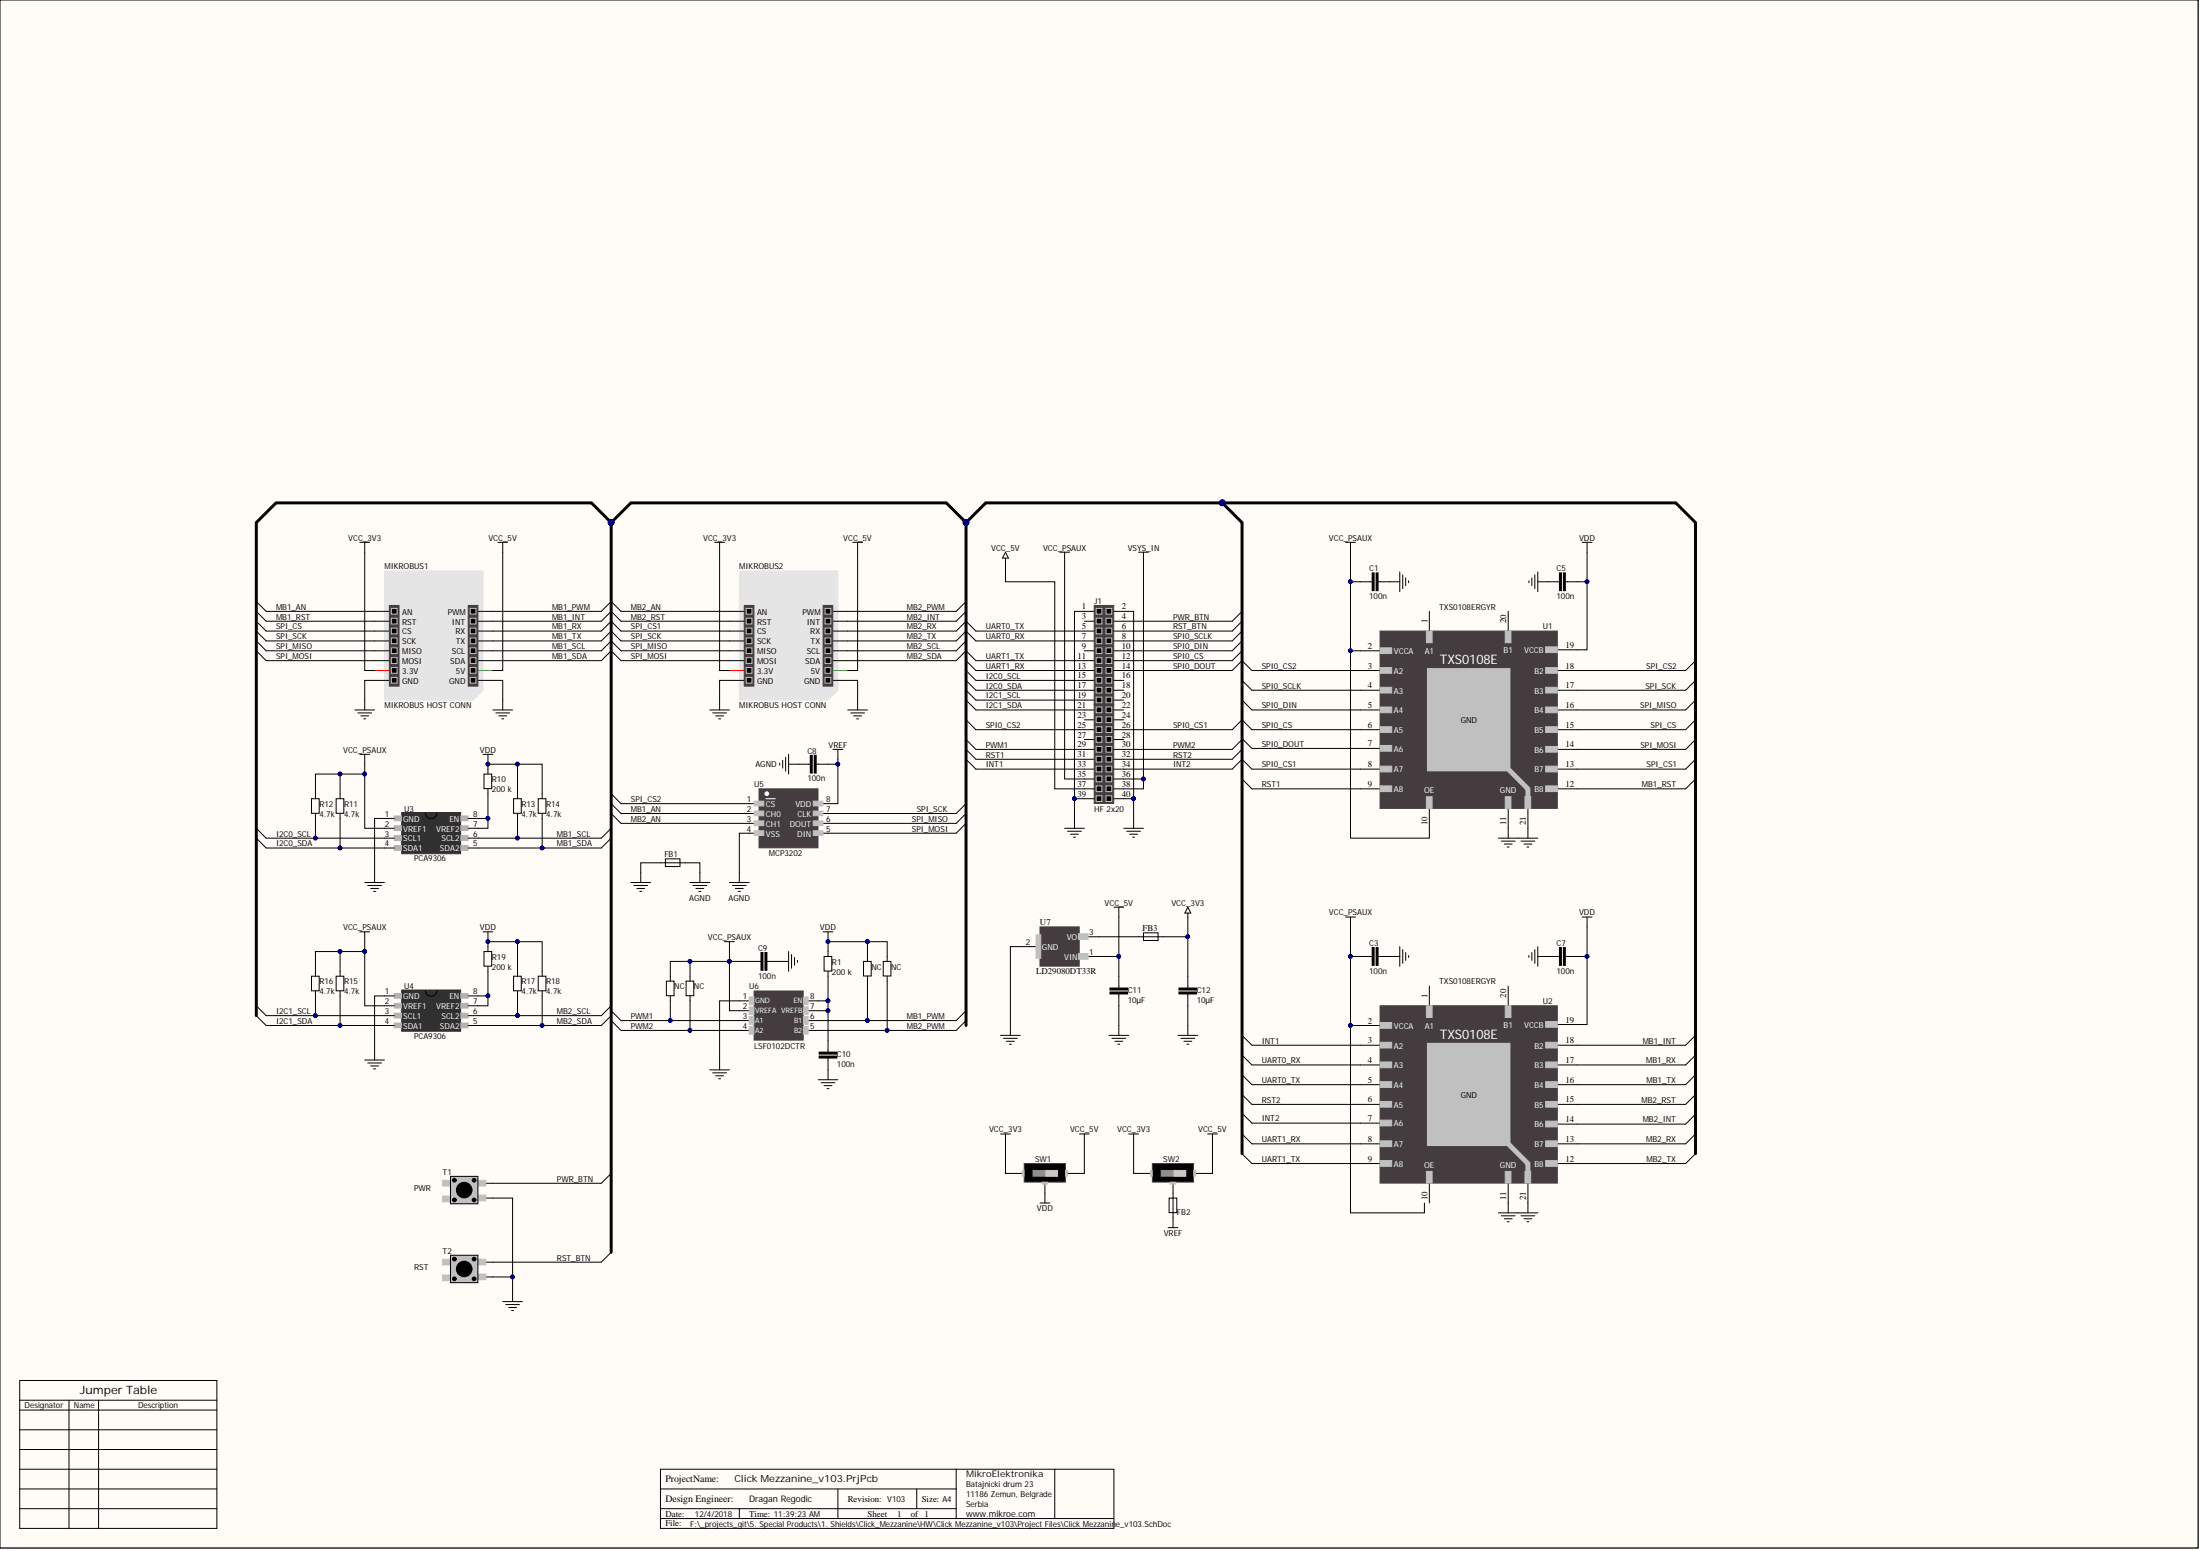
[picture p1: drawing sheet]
<svg xmlns="http://www.w3.org/2000/svg" width="566mm" height="399mm" viewBox="0 0 566 399" stroke-linecap="round" stroke-linejoin="round" font-family="sans-serif">
<path d="M0 0h565.4v398.2h-565.4z" fill="#fffcf8" stroke="#000" stroke-width=".26"/>
<g fill="none" stroke="#000" stroke-width=".26">
<path d="M5.1 355.1h50.7v38.1h-50.7zM5.1 362.7h50.7M5.1 367.8h50.7M5.1 372.9h50.7M5.1 378h50.7M5.1 360.2h50.7M17.8 360.2v33M25.4 360.2v33M246 378v12.6M271.3 378h-101.4v15.2h116.7v-15.2h-15.3v12.6M5.1 383h50.7M5.1 388.1h50.7"/>
<path d="M169.9 383h76.1M169.9 390.6h116.7M169.9 388.1h76.1M190.2 388.1v2.5M215.5 383v7.6M235.8 383v5.1"/>
</g>
<path d="M98.9 146.9h25.4v30.7l-2.6 2.5h-22.8z" fill-rule="evenodd" fill="#e5e5e5"/>
<path d="M98.9 146.9h25.4v30.7l-2.6 2.5h-22.8z" fill="none" stroke="#e5e5e5" stroke-width=".26"/>
<g fill="none" stroke="#000" stroke-width=".26">
<path d="M96.4 157.3h3.8M96.4 159.8h3.8M123 157.3h3.8M123 159.8h3.8M96.4 162.3h3.8M96.4 164.9h3.8M96.4 167.4h3.8M96.4 170h3.8M96.4 175h3.8M123 162.3h3.8M123 164.9h3.8M123 167.4h3.8"/>
<path d="M123 170h3.8M123 175h3.8"/>
</g>
<path d="M96.4 172.5h3.8" fill="none" stroke="#f00" stroke-width=".26"/>
<path d="M123 172.5h3.8" fill="none" stroke="#00bf00" stroke-width=".26"/>
<g fill="#443c3e" stroke="#443c3e" stroke-width=".26">
<path d="M100.2 155.7h2.5v20.8h-2.5z"/>
<path d="M120.5 155.7h2.4v20.8h-2.4z"/>
</g>
<g fill="#000" stroke="#c0c0c0" stroke-width=".26">
<path d="M100.7 156.5h1.4v1.5h-1.4zM100.7 159h1.4v1.5h-1.4zM121 156.5h1.4v1.5h-1.4zM121 159h1.4v1.5h-1.4zM100.7 161.6h1.4v1.5h-1.4zM100.7 164.1h1.4v1.5h-1.4zM100.7 166.7h1.4v1.4h-1.4zM100.7 169.2h1.4v1.5h-1.4zM100.7 171.7h1.4v1.5h-1.4zM100.7 174.3h1.4v1.4h-1.4zM121 161.6h1.4v1.5h-1.4zM121 164.1h1.4v1.5h-1.4z"/>
<path d="M121 166.7h1.4v1.4h-1.4zM121 169.2h1.4v1.5h-1.4zM121 171.7h1.4v1.5h-1.4zM121 174.3h1.4v1.4h-1.4z"/>
</g>
<path d="M190.2 146.9h25.3v30.7l-2.5 2.5h-22.8z" fill-rule="evenodd" fill="#e5e5e5"/>
<path d="M190.2 146.9h25.3v30.7l-2.5 2.5h-22.8z" fill="none" stroke="#e5e5e5" stroke-width=".26"/>
<g fill="none" stroke="#000" stroke-width=".26">
<path d="M92.6 139.5h2.5M93.8 139.5v33h2.6M128.1 139.5h2.5M129.3 139.5v33h-2.5M183.8 139.5h2.6M185.1 139.5v33h2.6M219.4 139.5h2.5M220.6 139.5v33h-2.5M65.9 154.7l2.6 2.6h27.9M65.9 157.3l2.6 2.5h27.9M65.9 159.8l2.6 2.5h27.9M126.8 157.3h27.9l2.5-2.6 2.6 2.6h31.7"/>
<path d="M126.8 159.8h27.9l2.5-2.5 2.6 2.5h31.7M248.5 154.7l-2.5 2.6h-31.7M248.5 157.3l-2.5 2.5h-31.7M258.7 143.6v6.1h12.6v53.2h7.6M258.7 142.1l.7 1.5h-1.5zM272.6 142.1h2.5M273.9 142.1v58.3h5M292.9 142.1h2.5M294.2 142.1v2.5M65.9 162.3l2.6 2.6h27.9M65.9 164.9l2.6 2.5h27.9M65.9 167.4l2.6 2.6h27.9"/>
<path d="M96.4 175h-2.6v7.6M126.8 175h2.5v7.6M126.8 162.3h27.9l2.5-2.5 2.6 2.5h31.7M126.8 164.9h27.9l2.5-2.6 2.6 2.6h31.7M126.8 167.4h27.9l2.5-2.5 2.6 2.5h31.7M126.8 170h27.9l2.5-2.6 2.6 2.6h31.7M191.5 175h-6.4v7.6M214.3 175h6.3v7.6M214.3 162.3h31.7l2.5-2.5 2.6 2.5h27.8M214.3 164.9h31.7l2.5-2.6 2.6 2.6h27.8M214.3 170h31.7l2.5-2.6 2.6 2.6h27.8M248.5 164.9l-2.5 2.5h-31.7"/>
<path d="M248.5 172.5l2.6 2.5h27.8M248.5 170l2.6 2.5h27.8M248.5 175l2.6 2.6h27.8M248.5 177.6l2.6 2.5h27.8M319.5 162.3l-2.5 2.6h-27.9M319.5 164.9l-2.5 2.5h-27.9M319.5 167.4l-2.5 2.6h-27.9M319.5 170l-2.5 2.5h-27.9M91.3 182.6h5.1M92.1 183.4h3.5M92.8 184.2h2M93.6 184.9h.5"/>
<path d="M126.8 182.6h5.1M127.6 183.4h3.5M128.3 184.2h2M129.1 184.9h.5M182.6 182.6h5.1M183.3 183.4h3.6M184.1 184.2h2M184.9 184.9h.5M200.6 196.3v.5M201.3 195.6v2M202.1 194.8v3.6M202.9 196.6h5.5"/>
<path d="M202.9 194.1v5M208.4 194.3h.6v4.6h-.6zM209.5 194.3h.5v4.6h-.5zM210 196.6h5.5M214.3 192.8h2.5M215.5 192.8v13.9h-5M218.1 182.6h5.1M218.8 183.4h3.6M219.6 184.2h2M220.4 184.9h.5M248.5 180.1l2.6 2.5h27.8M248.5 190.2l2.6 2.6h27.8"/>
<path d="M248.5 185.2l2.6 2.5h27.8M248.5 195.3l2.6 2.6h27.8M248.5 192.8l2.6 2.5h27.8M319.5 190.2l-2.5 2.6h-27.9M319.5 185.2l-2.5 2.5h-27.9M319.5 195.3l-2.5 2.6h-27.9M319.5 192.8l-2.5 2.5h-27.9M157.2 204.2l2.6 2.5h35.5M157.2 206.7l2.6 2.6h35.5M157.2 209.3l2.6 2.5h35.5M195.3 214.3h-5.1v12.7M248.5 206.7l-2.5 2.6h-35.5"/>
<path d="M248.5 209.3l-2.5 2.5h-35.5M248.5 211.8l-2.5 2.5h-35.5M273.9 213.1h5M274.6 213.8h3.6M275.4 214.6h2M276.2 215.4h.5M276.4 210.5v2.6M276.4 205.5h2.5M289.1 200.4h5.1M289.1 213.1h5.1M289.1 205.5h2.5M289.8 213.8h3.6"/>
<path d="M290.6 214.6h2M291.4 215.4h.5M291.6 210.5v2.6M162.3 227h5.1M163.1 227.8h3.5M163.8 228.6h2M164.6 229.3h.5M164.8 227v-5h15.2v5M171.2 220.9h3.7v2h-3.7zM177.5 227h5.1M178.3 227.8h3.5M179 228.6h2.1"/>
<path d="M179.8 229.3h.5M187.7 227h5M188.4 227.8h3.6M189.2 228.6h2M189.9 229.3h.5M211.7 239.7h2.6M213 239.7v2.5M286.6 233.4h2.5M287.8 233.4v12.7M294.2 240h3.7v1.9h-3.7zM305.6 234.9v6.1M305.6 233.4l.7 1.5h-1.5z"/>
<path d="M171.4 252.4h2v3.7h-2zM172.4 256.2v6.3M176.5 252.4h2v3.7h-2zM177.5 247.3v5.1M177.5 256.2v8.9M186.4 242.2h2.5M187.7 242.2v17.8h5M192.7 257.5h-7.6v17.7M195.8 245h.5v4.6h-.5zM195.8 247.3h-23.4v5.1M196.8 245h.5v4.6h-.5zM197.3 247.3h5.6"/>
<path d="M202.9 244.8v5.1M203.6 245.5v3.6M204.4 246.3v2M205.2 247.1v.5M207.9 257.5h5.1M212 246.1h2v3.7h-2zM213 249.9v10.1h-5.1M213 246.1v-3.9h15.2v5.1M222.1 247.3h2v3.8h-2zM223.2 242.2v5.1M223.2 251.1v11.4M227.2 247.3h2v3.8h-2z"/>
<path d="M228.2 251.1v14M267.5 243.5h-7.6v22.8M277.7 246.1h10.1v8.1M277.7 241h27.9v13.2M285.5 255.2h4.6v.5h-4.6zM285.5 254.2h4.6v.5h-4.6zM287.8 255.7v10.6M303.3 255.2h4.6v.5h-4.6zM303.3 254.2h4.6v.5h-4.6zM305.6 255.7v10.6M157.2 262.5l2.6 2.6h32.9M157.2 260l2.6 2.5h32.9"/>
<path d="M182.6 275.2h5.1M183.3 276h3.6M184.1 276.7h2M184.9 277.5h.5M210.5 277.8h5M210.7 270.7h4.6v.5h-4.6zM210.7 271.7h4.6v.5h-4.6zM211.2 278.5h3.6M212 279.3h2M213 260v10.7M213 272.2v5.6M248.5 260l-2.5 2.5h-38.1"/>
<path d="M248.5 262.5l-2.5 2.6h-38.1M257.4 266.3h5.1M258.2 267.1h3.5M258.9 267.9h2M259.7 268.6h.5M285.3 266.3h5.1M286 267.1h3.6M286.8 267.9h2M287.6 268.6h.5M303 266.3h5.1M303.8 267.1h3.5M304.6 267.9h2"/>
<path d="M305.3 268.6h.5M212.8 280h.5M257.4 291.7h2.5M258.7 291.7v10.2h5M277.7 291.7h2.5M278.9 291.7v10.2h-5M290.4 291.7h2.5M291.6 291.7v10.2h5.1M310.6 291.7h2.6M311.9 291.7v10.2h-5.1M123 304.4h3.8M123 308.2h3.8"/>
<path d="M267.5 309.5h2.6M268.8 304.4v5.1M300.5 315.8h2.5M300.8 308.2h1.9v3.8h-1.9zM301.8 304.4v11.4"/>
</g>
<path d="M187.7 172.5h3.8" fill="none" stroke="#f00" stroke-width=".26"/>
<path d="M214.3 172.5h3.8" fill="none" stroke="#00bf00" stroke-width=".26"/>
<g fill="#443c3e" stroke="#443c3e" stroke-width=".26">
<path d="M191.5 155.7h2.4v20.8h-2.4z"/>
<path d="M211.7 155.7h2.5v20.8h-2.5z"/>
<path d="M195.3 202.9h15.1v15.2h-15.1z"/>
<path d="M194 254.9h12.6v12.7h-12.6z"/>
<path d="M267.5 238.4h10.1v10.1h-10.1z"/>
</g>
<g fill="#000" stroke="#c0c0c0" stroke-width=".26">
<path d="M192 156.5h1.4v1.5h-1.4zM192 159h1.4v1.5h-1.4zM212.3 156.5h1.4v1.5h-1.4zM212.3 159h1.4v1.5h-1.4zM192 161.6h1.4v1.5h-1.4zM192 164.1h1.4v1.5h-1.4zM192 166.7h1.4v1.4h-1.4zM192 169.2h1.4v1.5h-1.4zM192 171.7h1.4v1.5h-1.4zM192 174.3h1.4v1.4h-1.4zM212.3 161.6h1.4v1.5h-1.4zM212.3 164.1h1.4v1.5h-1.4z"/>
<path d="M212.3 166.7h1.4v1.4h-1.4zM212.3 169.2h1.4v1.5h-1.4zM212.3 171.7h1.4v1.5h-1.4zM212.3 174.3h1.4v1.4h-1.4z"/>
</g>
<path d="M157.2 134.4l5.1-5h81.1l5.1 5v129.4M248.5 134.4l5.1-5h60.8l5.1 5v162.4M65.9 261.3v-126.9l5.1-5h81.2l5 5v187.8" fill="none" stroke="#000" stroke-width=".76"/>
<g fill="#000080" stroke="#000080" stroke-width=".26">
<circle cx="157.2" cy="134.4" r=".74"/>
<circle cx="248.5" cy="134.4" r=".74"/>
<circle cx="294.1" cy="200.4" r=".48"/>
<circle cx="314.4" cy="129.3" r=".74"/>
<circle cx="276.4" cy="205.4" r=".48"/>
<circle cx="291.6" cy="205.4" r=".48"/>
<circle cx="215.5" cy="196.6" r=".48"/>
<circle cx="223.1" cy="262.5" r=".48"/>
<circle cx="228.2" cy="265.1" r=".48"/>
<circle cx="187.6" cy="247.3" r=".48"/>
<circle cx="213" cy="242.2" r=".48"/>
<circle cx="213" cy="257.4" r=".48"/>
<circle cx="213" cy="260" r=".48"/>
<circle cx="172.4" cy="262.5" r=".48"/>
<circle cx="177.5" cy="265.1" r=".48"/>
<circle cx="223.1" cy="242.2" r=".48"/>
<circle cx="177.5" cy="247.3" r=".48"/>
<circle cx="287.8" cy="246" r=".48"/>
<circle cx="305.5" cy="241" r=".48"/>
</g>
<path d="M263.5 299.3h10.6v4.8h-10.6zM296.4 299.3h10.6v4.8h-10.6z" fill="#000" stroke="#443c3e" stroke-width=".26"/>
<g fill="#c0c0c0" stroke="#c0c0c0" stroke-width=".26">
<path d="M263 301.1h.4v1.5h-.4z"/>
<path d="M274.1 301.1h.5v1.5h-.5z"/>
<path d="M268 304.1h1.5v.5h-1.5z"/>
<path d="M194 206.1h2.5v1.2h-2.5z"/>
<path d="M194 208.6h2.5v1.3h-2.5z"/>
<path d="M194 211.2h2.5v1.2h-2.5z"/>
<path d="M194 213.7h2.5v1.2h-2.5z"/>
<path d="M209.2 213.7h2.5v1.2h-2.5z"/>
<path d="M209.2 211.2h2.5v1.2h-2.5z"/>
<path d="M209.2 208.6h2.5v1.3h-2.5z"/>
<path d="M209.2 206.1h2.5v1.2h-2.5z"/>
<path d="M295.9 301.1h.5v1.5h-.5z"/>
<path d="M307.1 301.1h.4v1.5h-.4z"/>
<path d="M301 304.1h1.5v.5h-1.5z"/>
<path d="M192.7 256.5h1.2v1.9h-1.2z"/>
<path d="M192.7 259h1.2v2h-1.2z"/>
<path d="M192.7 261.5h1.2v2h-1.2z"/>
<path d="M192.7 264.1h1.2v1.9h-1.2z"/>
<path d="M206.7 264.1h1.2v1.9h-1.2z"/>
<path d="M206.7 261.5h1.2v2h-1.2z"/>
<path d="M206.7 259h1.2v2h-1.2z"/>
<path d="M206.7 256.5h1.2v1.9h-1.2z"/>
<path d="M277.4 245.3h2.5v1.5h-2.5z"/>
<path d="M266.5 240.5h1.2v6h-1.2z"/>
<path d="M277.4 240.2h2.5v1.5h-2.5z"/>
<path d="M123 303.6h2v1.5h-2z"/>
<path d="M123 307.4h2v1.5h-2z"/>
<path d="M113.9 307.7h1.9v1.5h-1.9z"/>
<path d="M113.9 303.6h1.9v1.5h-1.9z"/>
</g>
<g fill="#918d90" stroke="#918d90" stroke-width=".26">
<path d="M265.8 301.1h6.2v1.5h-6.2z"/>
<path d="M298.7 301.1h6.3v1.5h-6.3z"/>
</g>
<g fill="#cfc9b5" stroke="#cfc9b5" stroke-width=".26">
<path d="M269.1 301.1h2.9v1.5h-2.9z"/>
<path d="M302 301.1h3v1.5h-3z"/>
</g>
<path d="M197 205.5h2.4" fill="none" stroke="#fff" stroke-width=".26"/>
<circle cx="197.3" cy="204.2" r=".48" fill="#fff" stroke="#fff" stroke-width=".26"/>
<g fill="#000">
<path d="M208.4 194.3h.6v4.6h-.6z" fill-rule="evenodd"/>
<path d="M209.5 194.3h.5v4.6h-.5z" fill-rule="evenodd"/>
<path d="M195.8 245h.5v4.6h-.5z" fill-rule="evenodd"/>
<path d="M196.8 245h.5v4.6h-.5z" fill-rule="evenodd"/>
<path d="M285.5 255.2h4.6v.5h-4.6z" fill-rule="evenodd"/>
<path d="M285.5 254.2h4.6v.5h-4.6z" fill-rule="evenodd"/>
<path d="M303.3 255.2h4.6v.5h-4.6z" fill-rule="evenodd"/>
<path d="M303.3 254.2h4.6v.5h-4.6z" fill-rule="evenodd"/>
<path d="M210.7 270.7h4.6v.5h-4.6z" fill-rule="evenodd"/>
<path d="M210.7 271.7h4.6v.5h-4.6z" fill-rule="evenodd"/>
</g>
<path d="M115.9 302.6h7v7.1h-7z" fill="#c0c0c0" stroke="#000" stroke-width=".26"/>
<g fill="#000" stroke="#000" stroke-width=".26">
<circle cx="116.9" cy="303.6" r=".48"/>
<circle cx="116.9" cy="308.7" r=".48"/>
<circle cx="119.4" cy="306.1" r="2"/>
<circle cx="121.9" cy="303.6" r=".48"/>
<circle cx="121.9" cy="308.7" r=".48"/>
</g>
<path d="M123 324.7h3.8M123 328.5h3.8" fill="none" stroke="#000" stroke-width=".26"/>
<g fill="#c0c0c0" stroke="#c0c0c0" stroke-width=".26">
<path d="M123 323.9h2v1.5h-2z"/>
<path d="M123 327.7h2v1.5h-2z"/>
<path d="M113.9 328h1.9v1.5h-1.9z"/>
<path d="M113.9 323.9h1.9v1.5h-1.9z"/>
</g>
<path d="M115.9 322.9h7v7.1h-7z" fill="#c0c0c0" stroke="#000" stroke-width=".26"/>
<g fill="#000" stroke="#000" stroke-width=".26">
<circle cx="116.9" cy="329" r=".48"/>
<circle cx="116.9" cy="323.9" r=".48"/>
<circle cx="119.4" cy="326.4" r="2"/>
<circle cx="121.9" cy="329" r=".48"/>
<circle cx="121.9" cy="323.9" r=".48"/>
</g>
<g fill="none" stroke="#000" stroke-width=".26">
<path d="M278.9 159.8h2.6M281.5 157.3h-5.1v53.2M286.6 157.3h5v53.2M294.2 144.6v58.3h-7.6M319.5 157.3l-2.5 2.5h-30.4M319.5 159.8l-2.5 2.5h-30.4M278.9 162.3h2.6M278.9 164.9h2.6M278.9 167.4h2.6M278.9 170h2.6M278.9 172.5h2.6M278.9 175h2.6"/>
<path d="M278.9 177.6h2.6M286.6 164.9h2.5M286.6 167.4h2.5M286.6 170h2.5M286.6 172.5h2.5M286.6 175h2.5M286.6 177.6h2.5M87.5 199.1v6.4M92.6 194.1h2.5M93.8 194.1v19h7.6M93.8 199.1h-12.7v6.4M124.3 194.1h2.5"/>
<path d="M124.5 199.1h2v3.8h-2zM125.5 199.1v-2.5h14v8.9M125.5 194.1v2.5M133.1 196.6v8.9M278.9 180.1h2.6M278.9 182.6h2.6M278.9 185.2h2.6M278.9 187.7h2.6M278.9 190.2h2.6M278.9 192.8h2.6M278.9 195.3h2.6M278.9 197.9h2.6"/>
<path d="M286.6 180.1h2.5M286.6 182.6h2.5M286.6 185.2h2.5M286.6 187.7h2.5M286.6 190.2h2.5M286.6 192.8h2.5M286.6 195.3h2.5M286.6 197.9h2.5M65.9 213.1l2.6 2.5M65.9 215.6l2.6 2.6M80.1 205.5h2v3.7h-2zM81.1 209.3v6.3"/>
<path d="M86.5 205.5h2v3.7h-2zM87.5 209.3v8.9M98.9 218.2h2.5M98.9 215.6h2.5M101.4 210.5h-5v16.5M112.4 209.1a1.5 1.5 0 0 1-1.5 1.5 1.5 1.5 0 0 1-1.5-1.5M120.5 218.2h2.5M120.5 215.6h2.5M120.5 210.5h5M125.5 202.9v10.2h-5M132.1 205.5h2v3.7h-2zM133.1 209.3v6.3"/>
<path d="M138.5 205.5h1.9v3.7h-1.9zM139.5 209.3v8.9M157.2 213.1l-2.5 2.5M157.2 215.6l-2.5 2.6M278.9 200.4h2.6M278.9 202.9h2.6M278.9 205.5h2.6M286.6 200.4h2.5M286.6 205.5h2.5M92.6 239.7h2.5M93.8 239.7v19h7.6M93.8 227h5.1"/>
<path d="M94.6 227.8h3.5M95.3 228.6h2.1M96.1 229.3h.5M124.3 239.7h2.5M125.5 239.7v2.5M65.9 258.7l2.6 2.6M80.1 251.1h2v3.8h-2zM81.1 254.9v6.4M86.5 251.1h2v3.8h-2zM87.5 244.8v6.3M87.5 254.9v8.9M93.8 244.8h-12.7v6.3"/>
<path d="M101.4 256.2h-5v16.5M112.4 254.8a1.5 1.5 0 0 1-1.5 1.5 1.5 1.5 0 0 1-1.5-1.5M120.5 256.2h5M124.5 244.8h2v3.7h-2zM125.5 248.6v10.1h-5M125.5 244.8v-2.6h14v8.9M132.1 251.1h2v3.8h-2zM133.1 242.2v8.9M133.1 254.9v6.4M138.5 251.1h1.9v3.8h-1.9zM139.5 254.9v8.9M157.2 258.7l-2.5 2.6"/>
<path d="M65.9 261.3l2.6 2.5M93.8 272.7h5.1M94.6 273.4h3.5M95.3 274.2h2.1M96.1 275h.5M98.9 263.8h2.5M98.9 261.3h2.5M120.5 263.8h2.5M120.5 261.3h2.5M157.2 261.3l-2.5 2.5M126.8 308.2h5.1v26.6M157.2 301.9l-2.5 2.5h-27.9"/>
<path d="M126.8 328.5h5.1M129.3 334.8h5.1M130.1 335.6h3.5M130.9 336.4h2M131.6 337.1h.5M157.2 322.2l-2.5 2.5h-27.9"/>
</g>
<g fill="#000080" stroke="#000080" stroke-width=".26">
<circle cx="131.8" cy="328.5" r=".48"/>
<circle cx="276.4" cy="205.4" r=".48"/>
<circle cx="294.1" cy="200.4" r=".48"/>
<circle cx="291.6" cy="205.4" r=".48"/>
<circle cx="93.8" cy="199.1" r=".48"/>
<circle cx="125.5" cy="196.6" r=".48"/>
<circle cx="125.5" cy="210.5" r=".48"/>
<circle cx="87.5" cy="199.1" r=".48"/>
<circle cx="81.1" cy="215.6" r=".48"/>
<circle cx="87.5" cy="218.1" r=".48"/>
<circle cx="133.1" cy="196.6" r=".48"/>
<circle cx="133.1" cy="215.6" r=".48"/>
<circle cx="139.4" cy="218.1" r=".48"/>
<circle cx="93.8" cy="244.8" r=".48"/>
<circle cx="125.5" cy="242.2" r=".48"/>
<circle cx="125.5" cy="256.2" r=".48"/>
<circle cx="87.5" cy="244.8" r=".48"/>
<circle cx="81.1" cy="261.2" r=".48"/>
<circle cx="87.5" cy="263.8" r=".48"/>
<circle cx="133.1" cy="242.2" r=".48"/>
<circle cx="133.1" cy="261.2" r=".48"/>
<circle cx="139.4" cy="263.8" r=".48"/>
</g>
<g fill="#443c3e" stroke="#443c3e" stroke-width=".26">
<path d="M281.5 155.7h5v25.6h-5z"/>
<path d="M281.5 181.1h5v25.6h-5z"/>
<path d="M355 162.3h45.6v45.7h-45.6z"/>
</g>
<g fill="#000" stroke="#c0c0c0" stroke-width=".26">
<path d="M282 156.5h1.5v1.5h-1.5zM282 159h1.5v1.5h-1.5zM284.5 156.5h1.5v1.5h-1.5zM284.5 159h1.5v1.5h-1.5zM282 161.6h1.5v1.5h-1.5zM282 164.1h1.5v1.5h-1.5zM282 166.7h1.5v1.4h-1.5zM282 169.2h1.5v1.5h-1.5zM282 171.7h1.5v1.5h-1.5zM282 174.3h1.5v1.4h-1.5zM282 176.8h1.5v1.5h-1.5zM282 179.3h1.5v1.5h-1.5z"/>
<path d="M284.5 161.6h1.5v1.5h-1.5zM284.5 164.1h1.5v1.5h-1.5zM284.5 166.7h1.5v1.4h-1.5zM284.5 169.2h1.5v1.5h-1.5zM284.5 171.7h1.5v1.5h-1.5zM284.5 174.3h1.5v1.4h-1.5zM284.5 176.8h1.5v1.5h-1.5zM284.5 179.3h1.5v1.5h-1.5zM282 181.9h1.5v1.4h-1.5zM282 184.4h1.5v1.5h-1.5zM282 186.9h1.5v1.5h-1.5zM282 189.5h1.5v1.5h-1.5z"/>
<path d="M282 192h1.5v1.5h-1.5zM282 194.6h1.5v1.4h-1.5zM282 197.1h1.5v1.5h-1.5zM282 199.6h1.5v1.5h-1.5zM284.5 181.9h1.5v1.4h-1.5zM284.5 184.4h1.5v1.5h-1.5zM284.5 186.9h1.5v1.5h-1.5zM284.5 189.5h1.5v1.5h-1.5zM284.5 192h1.5v1.5h-1.5zM284.5 194.6h1.5v1.4h-1.5zM284.5 197.1h1.5v1.5h-1.5zM284.5 199.6h1.5v1.5h-1.5z"/>
<path d="M282 202.2h1.5v1.4h-1.5zM282 204.7h1.5v1.5h-1.5zM284.5 202.2h1.5v1.4h-1.5zM284.5 204.7h1.5v1.5h-1.5z"/>
</g>
<g fill="#303030" stroke="#303030" stroke-width=".26">
<path d="M103.3 209h15.2v10.6h-15.2z"/>
<path d="M103.3 254.7h15.2v10.6h-15.2z"/>
</g>
<g fill="#b0b0b0" stroke="#b0b0b0" stroke-width=".26">
<path d="M101.4 217.5h1.9v1.2h-1.9z"/>
<path d="M101.4 215h1.9v1.2h-1.9z"/>
<path d="M101.4 212.4h1.9v1.3h-1.9z"/>
<path d="M101.4 209.9h1.9v1.2h-1.9z"/>
<path d="M118.6 217.5h1.8v1.2h-1.8z"/>
<path d="M118.6 215h1.8v1.2h-1.8z"/>
<path d="M118.6 212.4h1.8v1.3h-1.8z"/>
<path d="M118.6 209.9h1.8v1.2h-1.8z"/>
<path d="M101.4 263.2h1.9v1.2h-1.9z"/>
<path d="M101.4 260.6h1.9v1.3h-1.9z"/>
<path d="M101.4 258.1h1.9v1.2h-1.9z"/>
<path d="M101.4 255.6h1.9v1.2h-1.9z"/>
<path d="M118.6 263.2h1.8v1.2h-1.8z"/>
<path d="M118.6 260.6h1.8v1.3h-1.8z"/>
<path d="M118.6 258.1h1.8v1.2h-1.8z"/>
<path d="M118.6 255.6h1.8v1.2h-1.8z"/>
</g>
<path d="M366.9 171.7h21.8v26.9h-21.8z" fill="#c0c0c0" stroke="#443c3e" stroke-width=".26"/>
<g fill="none" stroke="#000" stroke-width=".26">
<path d="M367.7 157.3v5M388 157.3v5M319.5 175l2.6 2.6h32.9M319.5 170l2.6 2.5h32.9M349.9 167.4h5.1M400.7 167.2h5M436.2 175l-2.6 2.6h-32.9M436.2 170l-2.6 2.5h-32.9M319.5 180.1l2.6 2.5h32.9M319.5 185.2l2.6 2.5h32.9M319.5 190l2.6 2.5h32.9M319.5 195.3l2.6 2.6h32.9"/>
<path d="M436.2 180.1l-2.6 2.5h-32.9M436.2 185.2l-2.6 2.5h-32.9M436.2 195.3l-2.6 2.6h-32.9M436.2 190.2l-2.6 2.6h-32.9M349.9 202.9h5.1M367.7 208v5.1M388 208v5.1M393.1 208v5.1M400.7 202.9h5"/>
</g>
<g fill="#c0c0c0" stroke="#c0c0c0" stroke-width=".26">
<path d="M355 181.9h3v1.4h-3z"/>
<path d="M355 176.8h3v1.5h-3z"/>
<path d="M355 171.7h3v1.5h-3z"/>
<path d="M355 186.9h3v1.5h-3z"/>
<path d="M355 191.8h3v1.4h-3z"/>
<path d="M355 197.1h3v1.5h-3z"/>
<path d="M355 202.2h3v1.4h-3z"/>
<path d="M366.9 162.3h1.5v3h-1.5z"/>
<path d="M387.2 162.3h1.5v3h-1.5z"/>
<path d="M397.6 166.4h3v1.5h-3z"/>
<path d="M397.6 171.7h3v1.5h-3z"/>
<path d="M397.6 176.8h3v1.5h-3z"/>
<path d="M397.6 181.9h3v1.4h-3z"/>
<path d="M397.6 186.9h3v1.5h-3z"/>
<path d="M397.6 192h3v1.5h-3z"/>
<path d="M397.6 197.1h3v1.5h-3z"/>
<path d="M397.6 202.2h3v1.4h-3z"/>
<path d="M355 166.7h3v1.4h-3z"/>
<path d="M366.9 205h1.5v3h-1.5z"/>
<path d="M387.2 205h1.5v3h-1.5z"/>
<path d="M392.3 205h1.5v3h-1.5z"/>
</g>
<path d="M388 197.9l5.1 5v4.1" fill="none" stroke="#c0c0c0" stroke-width="1.3"/>
<path d="M355 258.7h45.6v45.6h-45.6z" fill="#443c3e" stroke="#443c3e" stroke-width=".26"/>
<path d="M366.9 268.1h21.8v26.9h-21.8z" fill="#c0c0c0" stroke="#443c3e" stroke-width=".26"/>
<g fill="none" stroke="#000" stroke-width=".26">
<path d="M346.1 139.5h2.6M347.4 139.5v76.1h20.3v-2.5M407 139.5h2.5M408.3 139.5v27.7h-2.6M347.4 149.7h5.6M353 147.4h.5v4.5h-.5zM354 147.4h.5v4.5h-.5zM354.5 149.7h5.6M360.1 147.1v5.1M360.9 147.9v3.5M361.6 148.6v2.1M362.4 149.4v.5"/>
<path d="M393.3 149.4v.5M394.1 148.6v2.1M394.8 147.9v3.5M395.6 149.7h5.6M395.6 147.1v5.1M401.2 147.4h.5v4.5h-.5zM402.2 147.4h.5v4.5h-.5zM402.7 149.7h5.6M347.4 167.4h2.5M68.5 215.6h30.4M68.5 218.2h30.4M123 215.6h31.7"/>
<path d="M123 218.2h31.7M319.5 200.4l2.6 2.5h27.8M385.5 215.6h10.1M386.2 216.4h3.6M387 217.1h2M387.7 217.9h.5M388 213.1v2.5M391.3 216.4h3.5M392 217.1h2.1M392.8 217.9h.5M393.1 213.1v2.5M436.2 200.4l-2.6 2.5h-27.9"/>
<path d="M346.1 235.9h2.6M347.4 235.9v76.1h19v-2.5M407 235.9h2.5M408.3 235.9v27.7h-7.6M347.4 246.1h5.6M353 243.8h.5v4.5h-.5zM354 243.8h.5v4.5h-.5zM354.5 246.1h5.6M360.1 243.5v5.1M360.9 244.3v3.5M361.6 245v2.1M362.4 245.8v.5"/>
<path d="M367.7 253.7v5M388 253.7v5M393.3 245.8v.5M394.1 245v2.1M394.8 244.3v3.5M395.6 243.5v5.1M395.6 246.1h5.6M401.2 243.8h.5v4.5h-.5zM402.2 243.8h.5v4.5h-.5zM402.7 246.1h5.6M68.5 261.3h30.4M68.5 263.8h30.4"/>
<path d="M123 261.3h31.7M123 263.8h31.7M319.5 276.5l2.6 2.5h32.9M319.5 271.4l2.6 2.6h32.9M319.5 266.3l2.6 2.6h32.9M347.4 263.8h7.6M436.2 276.5l-2.6 2.5h-32.9M436.2 271.4l-2.6 2.6h-32.9M436.2 266.3l-2.6 2.6h-32.9M319.5 281.6l2.6 2.5h32.9M319.5 286.4l2.6 2.5h32.9M319.5 291.7l2.6 2.5h32.9"/>
<path d="M319.5 296.8l2.6 2.5h32.9M436.2 281.6l-2.6 2.5h-32.9M436.2 291.7l-2.6 2.5h-32.9M436.2 296.8l-2.6 2.5h-32.9M436.2 286.6l-2.6 2.6h-32.9M367.7 304.4v5.1M385.5 312h10.1M386.2 312.8h3.6M387 313.5h2M387.7 314.3h.5M388 304.4v7.6M391.3 312.8h3.5"/>
<path d="M392 313.5h2.1M392.8 314.3h.5M393.1 304.4v7.6"/>
</g>
<g fill="#c0c0c0" stroke="#c0c0c0" stroke-width=".26">
<path d="M355 278.3h3v1.4h-3z"/>
<path d="M355 273.2h3v1.5h-3z"/>
<path d="M355 268.1h3v1.5h-3z"/>
<path d="M355 283.3h3v1.5h-3z"/>
<path d="M355 288.2h3v1.4h-3z"/>
<path d="M355 293.5h3v1.5h-3z"/>
<path d="M355 298.6h3v1.4h-3z"/>
<path d="M366.9 258.7h1.5v3h-1.5z"/>
<path d="M387.2 258.7h1.5v3h-1.5z"/>
<path d="M397.6 262.8h3v1.5h-3z"/>
<path d="M397.6 268.1h3v1.5h-3z"/>
<path d="M397.6 273.2h3v1.5h-3z"/>
<path d="M397.6 278.3h3v1.4h-3z"/>
<path d="M397.6 283.3h3v1.5h-3z"/>
<path d="M397.6 288.4h3v1.5h-3z"/>
<path d="M397.6 293.5h3v1.5h-3z"/>
<path d="M397.6 298.6h3v1.4h-3z"/>
<path d="M355 263h3v1.5h-3z"/>
<path d="M366.9 301.4h1.5v2.9h-1.5z"/>
<path d="M387.2 301.4h1.5v2.9h-1.5z"/>
<path d="M392.3 301.4h1.5v2.9h-1.5z"/>
</g>
<path d="M388 294.2l5.1 5.1v4.1" fill="none" stroke="#c0c0c0" stroke-width="1.3"/>
<g fill="#000">
<path d="M353 147.4h.5v4.5h-.5z" fill-rule="evenodd"/>
<path d="M354 147.4h.5v4.5h-.5z" fill-rule="evenodd"/>
<path d="M401.2 147.4h.5v4.5h-.5z" fill-rule="evenodd"/>
<path d="M402.2 147.4h.5v4.5h-.5z" fill-rule="evenodd"/>
<path d="M353 243.8h.5v4.5h-.5z" fill-rule="evenodd"/>
<path d="M354 243.8h.5v4.5h-.5z" fill-rule="evenodd"/>
<path d="M401.2 243.8h.5v4.5h-.5z" fill-rule="evenodd"/>
<path d="M402.2 243.8h.5v4.5h-.5z" fill-rule="evenodd"/>
</g>
<g fill="#000080" stroke="#000080" stroke-width=".26">
<circle cx="347.4" cy="149.6" r=".48"/>
<circle cx="347.4" cy="167.4" r=".48"/>
<circle cx="408.2" cy="149.6" r=".48"/>
<circle cx="347.4" cy="263.8" r=".48"/>
<circle cx="347.4" cy="246" r=".48"/>
<circle cx="408.2" cy="246" r=".48"/>
<circle cx="133.1" cy="215.6" r=".48"/>
<circle cx="139.4" cy="218.1" r=".48"/>
<circle cx="81.1" cy="215.6" r=".48"/>
<circle cx="87.5" cy="218.1" r=".48"/>
<circle cx="133.1" cy="261.2" r=".48"/>
<circle cx="139.4" cy="263.8" r=".48"/>
<circle cx="81.1" cy="261.2" r=".48"/>
<circle cx="87.5" cy="263.8" r=".48"/>
<circle cx="314.4" cy="129.3" r=".74"/>
</g>
<path d="M314.4 129.4h116.7l5.1 5v162.4" fill="none" stroke="#000" stroke-width=".76"/>
<g font-size="3.4" fill="#fff">
<text x="370.4" y="170.8">TXS0108E</text>
<text x="370.4" y="267.2">TXS0108E</text>
</g>
<text font-size="3" x="20.5" y="358.6">Jumper Table</text>
<g font-size="2.5">
<text x="171.2" y="381.2">ProjectName:</text>
<text x="188.9" y="381.3">Click Mezzanine_v103.PrjPcb</text>
<text x="171.2" y="386.3">Design Engineer:</text>
</g>
<g font-size="2.3">
<text x="278.3" y="156.8">1</text>
<text x="278.3" y="159.3">3</text>
<text x="278.3" y="161.8">5</text>
<text x="288.6" y="156.8">2</text>
<text x="288.6" y="159.3">4</text>
<text x="288.6" y="161.8">6</text>
<text x="367.2" y="160.3" transform="rotate(-90 367.2 160.3)">1</text>
<text x="387.5" y="160.3" transform="rotate(-90 387.5 160.3)">20</text>
<text x="278.3" y="164.4">7</text>
<text x="278.3" y="166.9">9</text>
<text x="288.6" y="164.4">8</text>
<text x="288.6" y="166.9">10</text>
<text x="351.9" y="166.9">2</text>
<text x="402.7" y="166.7">19</text>
<text x="277.2" y="169.4">11</text>
<text x="277.2" y="172">13</text>
<text x="288.6" y="169.4">12</text>
<text x="288.6" y="172">14</text>
<text x="351.9" y="172">3</text>
<text x="402.7" y="172">18</text>
<text x="277.2" y="174.5">15</text>
<text x="277.2" y="177.1">17</text>
<text x="277.2" y="179.6">19</text>
<text x="288.6" y="174.5">16</text>
<text x="288.6" y="177.1">18</text>
<text x="288.6" y="179.6">20</text>
<text x="351.9" y="177.1">4</text>
<text x="402.7" y="177.1">17</text>
<text x="277.2" y="182.1">21</text>
<text x="277.2" y="184.7">23</text>
<text x="288.6" y="182.1">22</text>
<text x="288.6" y="184.7">24</text>
<text x="351.9" y="182.1">5</text>
<text x="402.7" y="182.1">16</text>
<text x="277.2" y="187.2">25</text>
<text x="277.2" y="189.7">27</text>
<text x="288.6" y="187.2">26</text>
<text x="288.6" y="189.7">28</text>
<text x="351.9" y="187.2">6</text>
<text x="402.7" y="187.2">15</text>
<text x="277.2" y="192.3">29</text>
<text x="277.2" y="194.8">31</text>
<text x="277.2" y="197.4">33</text>
<text x="288.6" y="192.3">30</text>
<text x="288.6" y="194.8">32</text>
<text x="288.6" y="197.4">34</text>
<text x="351.9" y="192">7</text>
<text x="351.9" y="197.4">8</text>
<text x="402.7" y="197.4">13</text>
<text x="402.7" y="192.3">14</text>
<text x="277.2" y="199.9">35</text>
<text x="277.2" y="202.4">37</text>
<text x="288.6" y="199.9">36</text>
<text x="288.6" y="202.4">38</text>
<text x="351.9" y="202.4">9</text>
<text x="402.7" y="202.4">12</text>
<text x="277.2" y="205">39</text>
<text x="288.6" y="205">40</text>
<text x="367.2" y="212.3" transform="rotate(-90 367.2 212.3)">10</text>
<text x="387.5" y="212.3" transform="rotate(-90 387.5 212.3)">11</text>
<text x="392.6" y="212.3" transform="rotate(-90 392.6 212.3)">21</text>
<text x="267.5" y="237.9">U7</text>
<text x="293.9" y="239.5">FB3</text>
<text x="266.5" y="250.6">LD29080DT33R</text>
<text x="367.2" y="256.7" transform="rotate(-90 367.2 256.7)">1</text>
<text x="387.5" y="256.7" transform="rotate(-90 387.5 256.7)">20</text>
<text x="351.9" y="263.3">2</text>
<text x="402.7" y="263">19</text>
<text x="351.9" y="268.4">3</text>
<text x="402.7" y="268.4">18</text>
<text x="351.9" y="273.4">4</text>
<text x="402.7" y="273.4">17</text>
<text x="351.9" y="278.5">5</text>
<text x="402.7" y="278.5">16</text>
<text x="351.9" y="283.6">6</text>
<text x="402.7" y="283.6">15</text>
<text x="351.9" y="288.4">7</text>
<text x="351.9" y="293.7">8</text>
<text x="402.7" y="293.7">13</text>
<text x="402.7" y="288.7">14</text>
<text x="351.9" y="298.8">9</text>
<text x="402.7" y="298.8">12</text>
<text x="367.2" y="308.7" transform="rotate(-90 367.2 308.7)">10</text>
<text x="387.5" y="308.7" transform="rotate(-90 387.5 308.7)">11</text>
<text x="392.6" y="308.7" transform="rotate(-90 392.6 308.7)">21</text>
<text x="248.5" y="380">MikroElektronika</text>
<text x="192.7" y="386.4">Dragan Regodic</text>
<text x="218.1" y="386.3">Revision: V103</text>
<text x="237.1" y="386.3">Size: A4</text>
<text x="171.2" y="390.1">Date:</text>
<text x="171.2" y="392.7">File:</text>
<text x="192.7" y="390.1">Time: 11:39:23 AM</text>
<text x="223.2" y="390.1">Sheet</text>
<text x="230.8" y="390.1">1</text>
<text x="234.3" y="390.1">of 1</text>
<text x="248.5" y="390.2">www.mikroe.com</text>
</g>
<g font-size="2.1">
<text x="89.6" y="139.1">VCC_3V3</text>
<text x="125.7" y="139.1">VCC_5V</text>
<text x="180.9" y="139.1">VCC_3V3</text>
<text x="216.9" y="139.1">VCC_5V</text>
<text x="255" y="141.6">VCC_5V</text>
<text x="268.3" y="141.6">VCC_PSAUX</text>
<text x="290.1" y="141.6">VSYS_IN</text>
<text x="341.9" y="139.1">VCC_PSAUX</text>
<text x="406.2" y="139.1">VDD</text>
<text x="98.9" y="146.4">MIKROBUS1</text>
<text x="190.2" y="146.4">MIKROBUS2</text>
<text x="352.2" y="147">C1</text>
<text x="400.4" y="147">C5</text>
<text x="281.5" y="155.3">J1</text>
<text x="352.2" y="154.1">100n</text>
<text x="400.4" y="154.1">100n</text>
<text x="71" y="156.8">MB1_AN</text>
<text x="71" y="161.9">SPI_CS</text>
<text x="71" y="159.4">MB1_RST</text>
<text x="103.5" y="158.1">AN</text>
<text x="103.5" y="160.7">RST</text>
<text x="115.2" y="158.1">PWM</text>
<text x="116.3" y="160.7">INT</text>
<text x="142" y="161.9">MB1_RX</text>
<text x="142" y="159.4">MB1_INT</text>
<text x="142" y="156.8">MB1_PWM</text>
<text x="162.3" y="156.8">MB2_AN</text>
<text x="162.3" y="161.9">SPI_CS1</text>
<text x="162.3" y="159.4">MB2_RST</text>
<text x="194.8" y="158.1">AN</text>
<text x="194.8" y="160.7">RST</text>
<text x="206.5" y="158.1">PWM</text>
<text x="207.6" y="160.7">INT</text>
<text x="233.3" y="161.9">MB2_RX</text>
<text x="233.3" y="159.4">MB2_INT</text>
<text x="233.3" y="156.8">MB2_PWM</text>
<text x="253.6" y="161.9">UART0_TX</text>
<text x="301.8" y="159.4">PWR_BTN</text>
<text x="301.8" y="161.9">RST_BTN</text>
<text x="370.2" y="156.8">TXS0108ERGYR</text>
<text x="396.9" y="161.9">U1</text>
<text x="71" y="164.5">SPI_SCK</text>
<text x="71" y="167">SPI_MISO</text>
<text x="103.5" y="163.2">CS</text>
<text x="103.5" y="165.7">SCK</text>
<text x="117.2" y="163.2">RX</text>
<text x="117.2" y="165.7">TX</text>
<text x="142" y="164.5">MB1_TX</text>
<text x="142" y="167">MB1_SCL</text>
<text x="162.3" y="164.5">SPI_SCK</text>
<text x="162.3" y="167">SPI_MISO</text>
<text x="194.8" y="163.2">CS</text>
<text x="194.8" y="165.7">SCK</text>
<text x="208.4" y="163.2">RX</text>
<text x="208.5" y="165.7">TX</text>
<text x="233.3" y="164.5">MB2_TX</text>
<text x="233.3" y="167">MB2_SCL</text>
<text x="253.6" y="164.5">UART0_RX</text>
<text x="301.8" y="164.5">SPI0_SCLK</text>
<text x="301.8" y="167">SPI0_DIN</text>
<text x="71" y="169.5">SPI_MOSI</text>
<text x="103.5" y="168.3">MISO</text>
<text x="103.5" y="170.8">MOSI</text>
<text x="103.5" y="173.3">3.3V</text>
<text x="115.8" y="170.8">SDA</text>
<text x="116.2" y="168.3">SCL</text>
<text x="117.3" y="173.3">5V</text>
<text x="142" y="169.5">MB1_SDA</text>
<text x="162.3" y="169.5">SPI_MOSI</text>
<text x="194.8" y="168.3">MISO</text>
<text x="194.8" y="170.8">MOSI</text>
<text x="194.8" y="173.3">3.3V</text>
<text x="207.1" y="170.8">SDA</text>
<text x="207.5" y="168.3">SCL</text>
<text x="208.6" y="173.3">5V</text>
<text x="233.3" y="169.5">MB2_SDA</text>
<text x="253.6" y="169.5">UART1_TX</text>
<text x="253.6" y="172.1">UART1_RX</text>
<text x="301.8" y="169.5">SPI0_CS</text>
<text x="301.8" y="172.1">SPI0_DOUT</text>
<text x="324.6" y="172.1">SPI0_CS2</text>
<text x="423.5" y="172.1">SPI_CS2</text>
<text x="103.5" y="175.9">GND</text>
<text x="115.6" y="175.9">GND</text>
<text x="194.8" y="175.9">GND</text>
<text x="206.8" y="175.9">GND</text>
<text x="253.6" y="174.6">I2C0_SCL</text>
<text x="253.6" y="177.1">I2C0_SDA</text>
<text x="253.6" y="179.7">I2C1_SCL</text>
<text x="324.6" y="177.1">SPI0_SCLK</text>
<text x="423.3" y="177.1">SPI_SCK</text>
<text x="98.9" y="182.2">MIKROBUS HOST CONN</text>
<text x="190.2" y="182.2">MIKROBUS HOST CONN</text>
<text x="253.6" y="182.2">I2C1_SDA</text>
<text x="324.6" y="182.2">SPI0_DIN</text>
<text x="422" y="182.2">SPI_MISO</text>
<text x="253.6" y="187.3">SPI0_CS2</text>
<text x="301.8" y="187.3">SPI0_CS1</text>
<text x="324.6" y="187.3">SPI0_CS</text>
<text x="375.8" y="186">GND</text>
<text x="424.6" y="187.3">SPI_CS</text>
<text x="88.3" y="193.6">VCC_PSAUX</text>
<text x="123.5" y="193.6">VDD</text>
<text x="194.3" y="197.4">AGND</text>
<text x="207.7" y="193.9">C8</text>
<text x="213.1" y="192.4">VREF</text>
<text x="253.6" y="197.4">INT1</text>
<text x="253.6" y="194.9">RST1</text>
<text x="253.6" y="192.4">PWM1</text>
<text x="301.8" y="197.4">INT2</text>
<text x="301.8" y="194.9">RST2</text>
<text x="301.8" y="192.4">PWM2</text>
<text x="324.6" y="197.4">SPI0_CS1</text>
<text x="324.6" y="192.1">SPI0_DOUT</text>
<text x="422" y="192.4">SPI_MOSI</text>
<text x="423.6" y="197.4">SPI_CS1</text>
<text x="126.5" y="201.2">R10</text>
<text x="126.5" y="203.8">200 k</text>
<text x="194" y="202.5">U5</text>
<text x="207.7" y="201">100n</text>
<text x="324.6" y="202.5">RST1</text>
<text x="422.4" y="202.5">MB1_RST</text>
<text x="82.2" y="207.6">R12</text>
<text x="88.5" y="207.6">R11</text>
<text x="104" y="208.8">U3</text>
<text x="134.1" y="207.6">R13</text>
<text x="140.5" y="207.6">R14</text>
<text x="162.3" y="208.8">MB1_AN</text>
<text x="162.3" y="206.3">SPI_CS2</text>
<text x="192.1" y="206.3">1</text>
<text x="192.1" y="208.8">2</text>
<text x="212.5" y="208.8">7</text>
<text x="212.5" y="206.3">8</text>
<text x="235.8" y="208.8">SPI_SCK</text>
<text x="281.5" y="208.8">HF 2x20</text>
<text x="71" y="215.2">I2C0_SCL</text>
<text x="82.2" y="210.1">4.7k</text>
<text x="88.5" y="210.1">4.7k</text>
<text x="99" y="215.2">3</text>
<text x="99" y="212.7">2</text>
<text x="99" y="210.1">1</text>
<text x="121.7" y="210.1">8</text>
<text x="121.7" y="212.7">7</text>
<text x="121.7" y="215.2">6</text>
<text x="134.1" y="210.1">4.7k</text>
<text x="140.5" y="210.1">4.7k</text>
<text x="143.3" y="215.2">MB1_SCL</text>
<text x="162.3" y="211.4">MB2_AN</text>
<text x="192.1" y="211.4">3</text>
<text x="192.1" y="213.9">4</text>
<text x="212.5" y="213.9">5</text>
<text x="212.5" y="211.4">6</text>
<text x="234.6" y="211.4">SPI_MISO</text>
<text x="234.6" y="213.9">SPI_MOSI</text>
<text x="71" y="217.7">I2C0_SDA</text>
<text x="99" y="217.7">4</text>
<text x="106.5" y="221.5">PCA9306</text>
<text x="121.7" y="217.7">5</text>
<text x="143.3" y="217.7">MB1_SDA</text>
<text x="170.9" y="220.5">FB1</text>
<text x="197.8" y="220.3">MCP3202</text>
<text x="177.3" y="231.7">AGND</text>
<text x="187.4" y="231.7">AGND</text>
<text x="284.1" y="232.9">VCC_5V</text>
<text x="301.3" y="232.9">VCC_3V3</text>
<text x="88.3" y="239.3">VCC_PSAUX</text>
<text x="123.5" y="239.3">VDD</text>
<text x="210.9" y="239.3">VDD</text>
<text x="341.9" y="235.5">VCC_PSAUX</text>
<text x="406.2" y="235.5">VDD</text>
<text x="182.1" y="241.8">VCC_PSAUX</text>
<text x="195" y="244.6">C9</text>
<text x="263.9" y="243.1">2</text>
<text x="280.2" y="240.6">3</text>
<text x="280.2" y="245.6">1</text>
<text x="352.2" y="243.3">C3</text>
<text x="400.4" y="243.3">C7</text>
<text x="126.5" y="246.9">R19</text>
<text x="126.5" y="249.4">200 k</text>
<text x="195" y="251.7">100n</text>
<text x="214" y="248.2">R1</text>
<text x="214" y="250.7">200 k</text>
<text x="224.2" y="249.4">NC</text>
<text x="229.2" y="249.4">NC</text>
<text x="352.2" y="250.5">100n</text>
<text x="400.4" y="250.5">100n</text>
<text x="82.2" y="253.2">R16</text>
<text x="82.2" y="255.8">4.7k</text>
<text x="88.5" y="253.2">R15</text>
<text x="88.5" y="255.8">4.7k</text>
<text x="99" y="255.8">1</text>
<text x="104" y="254.5">U4</text>
<text x="121.7" y="255.8">8</text>
<text x="134.1" y="253.2">R17</text>
<text x="134.1" y="255.8">4.7k</text>
<text x="140.5" y="253.2">R18</text>
<text x="140.5" y="255.8">4.7k</text>
<text x="173.5" y="254.5">NC</text>
<text x="178.5" y="254.5">NC</text>
<text x="191.1" y="257">1</text>
<text x="192.7" y="254.5">U6</text>
<text x="208.4" y="257">8</text>
<text x="290.1" y="255.5">C11</text>
<text x="307.9" y="255.5">C12</text>
<text x="370.2" y="253.2">TXS0108ERGYR</text>
<text x="71" y="260.9">I2C1_SCL</text>
<text x="71" y="263.4">I2C1_SDA</text>
<text x="99" y="263.4">4</text>
<text x="99" y="260.9">3</text>
<text x="99" y="258.3">2</text>
<text x="121.7" y="258.3">7</text>
<text x="121.7" y="260.9">6</text>
<text x="121.7" y="263.4">5</text>
<text x="143.3" y="260.9">MB2_SCL</text>
<text x="143.3" y="263.4">MB2_SDA</text>
<text x="162.3" y="262.1">PWM1</text>
<text x="191.1" y="259.6">2</text>
<text x="191.1" y="262.1">3</text>
<text x="208.4" y="259.6">7</text>
<text x="208.4" y="262.1">6</text>
<text x="233.3" y="262.1">MB1_PWM</text>
<text x="290.1" y="258.1">10µF</text>
<text x="307.9" y="258.1">10µF</text>
<text x="396.9" y="258.3">U2</text>
<text x="106.5" y="267.2">PCA9306</text>
<text x="162.3" y="264.7">PWM2</text>
<text x="191.1" y="264.7">4</text>
<text x="194" y="269.7">LSF0102DCTR</text>
<text x="208.4" y="264.7">5</text>
<text x="233.3" y="264.7">MB2_PWM</text>
<text x="324.6" y="268.5">INT1</text>
<text x="422.6" y="268.5">MB1_INT</text>
<text x="215.3" y="272">C10</text>
<text x="215.3" y="274.5">100n</text>
<text x="324.6" y="273.5">UART0_RX</text>
<text x="423.5" y="273.5">MB1_RX</text>
<text x="324.6" y="278.6">UART0_TX</text>
<text x="423.6" y="278.6">MB1_TX</text>
<text x="324.6" y="283.7">RST2</text>
<text x="375.8" y="282.4">GND</text>
<text x="422.3" y="283.7">MB2_RST</text>
<text x="254.4" y="291.3">VCC_3V3</text>
<text x="275.3" y="291.3">VCC_5V</text>
<text x="287.4" y="291.3">VCC_3V3</text>
<text x="308.2" y="291.3">VCC_5V</text>
<text x="324.6" y="293.8">UART1_RX</text>
<text x="324.6" y="288.5">INT2</text>
<text x="422.6" y="288.8">MB2_INT</text>
<text x="423.5" y="293.8">MB2_RX</text>
<text x="266.3" y="298.9">SW1</text>
<text x="299.2" y="298.9">SW2</text>
<text x="324.6" y="298.9">UART1_TX</text>
<text x="423.6" y="298.9">MB2_TX</text>
<text x="113.9" y="302.2">T1</text>
<text x="143.3" y="304">PWR_BTN</text>
<text x="106.5" y="306.5">PWR</text>
<text x="266.7" y="311.6">VDD</text>
<text x="299.4" y="317.9">VREF</text>
<text x="302.8" y="312.6">FB2</text>
<text x="113.9" y="322.5">T2</text>
<text x="106.5" y="326.8">RST</text>
<text x="143.3" y="324.3">RST_BTN</text>
<text x="6.3" y="362.3">Designator</text>
<text x="19" y="362.3">Name</text>
<text x="35.5" y="362.3">Description</text>
<text x="248.5" y="382.6">Batajnicki drum 23</text>
<text x="248.5" y="385.1">11186 Zemun, Belgrade</text>
<text x="248.5" y="387.7">Serbia</text>
<text x="177.5" y="392.8">F:\_projects_git\5. Special Products\1. Shields\Click_Mezzanine\HW\Click Mezzanine_v103\Project Files\Click Mezzanine_v103.SchDoc</text>
<text x="178.8" y="390.2">12/4/2018</text>
</g>
<g font-size="2.1" fill="#fff">
<text x="358.6" y="173.3">A2</text>
<text x="358.6" y="168.3">VCCA</text>
<text x="366.5" y="168.3">A1</text>
<text x="386.8" y="168">B1</text>
<text x="392.1" y="168">VCCB</text>
<text x="394.7" y="173.3">B2</text>
<text x="358.6" y="178.4">A3</text>
<text x="394.7" y="178.4">B3</text>
<text x="358.6" y="183.5">A4</text>
<text x="394.7" y="183.5">B4</text>
<text x="358.6" y="188.6">A5</text>
<text x="394.7" y="188.6">B5</text>
<text x="358.6" y="193.4">A6</text>
<text x="394.7" y="193.6">B6</text>
<text x="358.6" y="198.7">A7</text>
<text x="358.6" y="203.8">A8</text>
<text x="394.7" y="203.8">B8</text>
<text x="394.7" y="198.7">B7</text>
<text x="197" y="207.6">CS</text>
<text x="204.6" y="207.6">VDD</text>
<text x="366.3" y="204">OE</text>
<text x="385.9" y="204">GND</text>
<text x="103.7" y="213.9">VREF1</text>
<text x="103.7" y="211.4">GND</text>
<text x="112.2" y="213.9">VREF2</text>
<text x="115.6" y="211.4">EN</text>
<text x="197" y="210.1">CH0</text>
<text x="197" y="212.7">CH1</text>
<text x="197" y="215.2">VSS</text>
<text x="203.2" y="212.7">DOUT</text>
<text x="205.1" y="215.2">DIN</text>
<text x="205.2" y="210.1">CLK</text>
<text x="103.7" y="219">SDA1</text>
<text x="103.7" y="216.5">SCL1</text>
<text x="113.2" y="219">SDA2</text>
<text x="113.6" y="216.5">SCL2</text>
<text x="268" y="244.4">GND</text>
<text x="274.4" y="241.8">VO</text>
<text x="273.7" y="246.9">VIN</text>
<text x="103.7" y="257">GND</text>
<text x="115.6" y="257">EN</text>
<text x="103.7" y="262.1">SCL1</text>
<text x="103.7" y="259.6">VREF1</text>
<text x="112.2" y="259.6">VREF2</text>
<text x="113.6" y="262.1">SCL2</text>
<text x="103.7" y="264.7">SDA1</text>
<text x="113.2" y="264.7">SDA2</text>
<text x="358.6" y="269.7">A2</text>
<text x="358.6" y="264.7">VCCA</text>
<text x="366.5" y="264.7">A1</text>
<text x="386.8" y="264.4">B1</text>
<text x="392.1" y="264.4">VCCB</text>
<text x="394.7" y="269.7">B2</text>
<text x="358.6" y="274.8">A3</text>
<text x="394.7" y="274.8">B3</text>
<text x="358.6" y="279.9">A4</text>
<text x="394.7" y="279.9">B4</text>
<text x="358.6" y="284.9">A5</text>
<text x="394.7" y="284.9">B5</text>
<text x="358.6" y="289.8">A6</text>
<text x="394.7" y="290">B6</text>
<text x="358.6" y="295.1">A7</text>
<text x="394.7" y="295.1">B7</text>
<text x="358.6" y="300.2">A8</text>
<text x="366.3" y="300.4">OE</text>
<text x="385.9" y="300.4">GND</text>
<text x="394.7" y="300.2">B8</text>
</g>
<g font-size="1.9" fill="#fff">
<text x="194.2" y="258.1">GND</text>
<text x="194.2" y="260.6">VREFA VREFB</text>
<text x="194.2" y="263.2">A1</text>
<text x="204.1" y="258.1">EN</text>
<text x="204.3" y="263.2">B1</text>
<text x="194.2" y="265.7">A2</text>
<text x="204.3" y="265.7">B2</text>
</g>
</svg>
